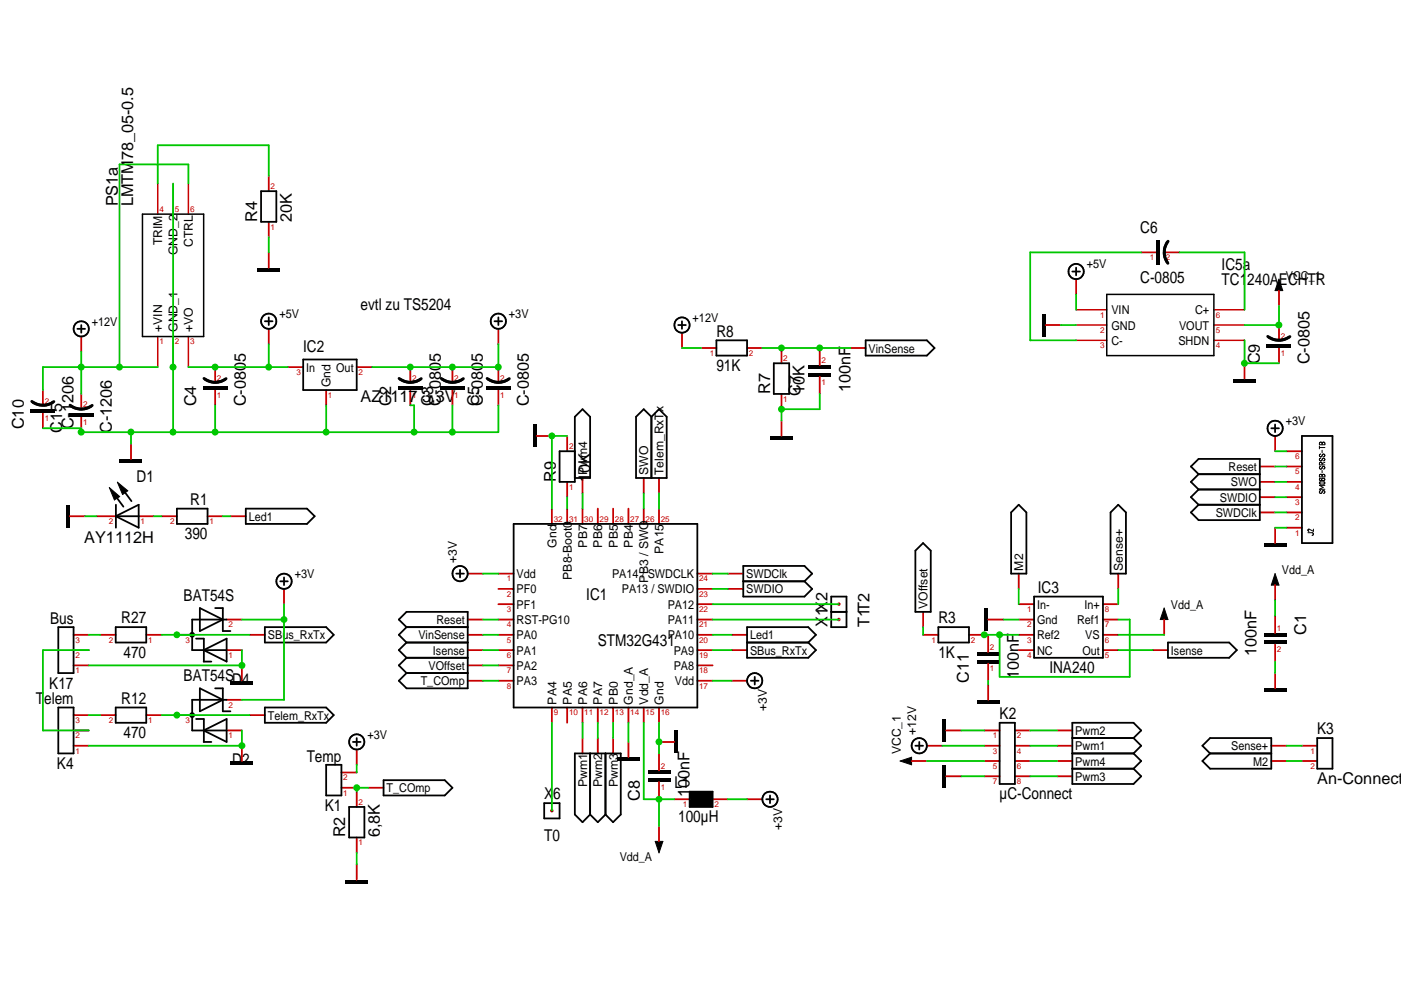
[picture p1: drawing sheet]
<svg xmlns="http://www.w3.org/2000/svg" width="297mm" height="210mm" viewBox="0 0 297 210" stroke-linecap="round" stroke-linejoin="round" font-family="sans-serif">
<path d="M54.5 56.7h4.9v.9h-4.9zM6.6 86.8h5.1v.7h-5.1zM207.1 138.2h4.8v.9h-4.8zM207.1 148.4h4.8v.8h-4.8zM207.1 139.9h4.8v.8h-4.8z" fill="#000"/>
<path d="M57 37.3v3.2M57 47v3.3M57 53.5v3.2M9.1 82.7v3.2M9.1 87.6v3.2M195.7 134.6h3.2M205.4 134.6h3.3M209.5 134.6v3.6M209.5 140.7v3.6M209.5 145.1v3.3" fill="none" stroke="#c70000" stroke-width=".38"/>
<path d="M55.4 40.5h3.2v6.5h-3.2zM198.9 133h6.5v3.2h-6.5z" fill="none" stroke="#000" stroke-width=".38"/>
<path d="M6.8 85.1a3.9 3.9 0 0 0 4.6 .1" fill="none" stroke="#000" stroke-width=".63"/>
<circle cx="177.9" cy="128.1" r=".37" fill="#c70000"/>
<path d="M176.2 126.5h3.3v3.2h-3.3z" fill="none" stroke="#000" stroke-width=".38"/>
<circle cx="177.9" cy="131.3" r=".37" fill="#c70000"/>
<g fill="none" stroke="#000" stroke-width=".38">
<path d="M227.4 57.6h1.6M228.2 56.7v1.7M56.2 68.1h1.6M57 67.3v1.6M64.3 76.2h11.3v6.5h-11.3zM121.9 88.4l1.6-1.6 1.6 1.6v12.9h-3.2zM194.1 116.8l1.6-1.7 1.6 1.7v12.9h-3.2zM216 107l1.6 1.6v13h-3.2v-13zM237.1 107l1.6 1.6v13h-3.2v-13zM176.2 129.7h3.3v3.3h-3.3zM219.2 126.5h14.6v13h-14.6zM247.6 136.2h13l1.6 1.6-1.6 1.7h-13z"/>
<path d="M84.6 141.1l1.6-1.6h13v3.2h-13zM128.4 159.7h3.2v13l-1.6 1.6-1.6-1.6zM194.1 158.1h1.6M194.9 157.3v1.6M211.9 153.2h3.3v13h-3.3zM227.4 159.7h12.9M227.4 156.5h12.9M240.3 156.5l1.7-1.6-1.7-1.7h-12.9v13h12.9l1.7-1.6-1.7-1.6M240.3 159.7l1.7 1.7-1.7 1.6M240.3 156.5l1.7 1.6-1.7 1.6M254.9 158.1l1.7-1.6h12.9v6.5h-12.9l-1.7-1.6 1.7-1.7zM256.6 159.7h12.9"/>
<path d="M279.3 156.5h3.2v6.5h-3.2zM227.4 163h12.9"/>
<circle cx="228.2" cy="57.6" r="1.62"/>
<circle cx="57" cy="68.1" r="1.62"/>
<circle cx="194.9" cy="158.1" r="1.62"/>
</g>
<g fill="none" stroke="#c70000" stroke-width=".38">
<path d="M228.2 59.2v3.2M242 53.5h3.2M246.8 53.5h3.3M57 69.7v3.3M61 77.8h3.3M75.6 77.8h3.3M87 77.8v3.3M221.7 68.9h3.2M263.9 77v3.3M271.2 61.6v3.3M271.2 68.9v3.3M271.2 73.8v3.2"/>
<path d="M69.2 82.7v3.2M87 82.7v3.2M123.5 101.3v3.3M195.7 129.7v3.3M209.5 131.4h3.2M216 121.6v3.3M216 137.8h3.2M216 131.4h3.2M216 128.1h3.2M216 134.6h3.2M233.8 137.8h3.3M233.8 131.4h3.3"/>
<path d="M233.8 128.1h3.3M233.8 134.6h3.3M237.1 121.6v3.3M244.4 137.8h3.2M246.8 131.4v3.2M270.3 124.1v3.2M270.3 130.5v3.7M270.3 136.6v3.7M99.2 141.1h3.2M130 156.5v3.2M196.5 158.1h3.3M200.6 154.9h3.2"/>
<path d="M208.7 154.9h3.2M208.7 158.1h3.2M215.2 154.9h3.2M215.2 158.1h3.2M224.1 154.9h3.3M224.1 158.1h3.3M269.5 158.1h3.3M270.3 142.7v3.2M276 158.1h3.3M139.7 175.1v3.3M193.3 161.4h3.2M200.6 164.6h3.2"/>
<path d="M208.7 164.6h3.2M208.7 161.4h3.2M215.2 164.6h3.2M215.2 161.4h3.2M224.1 164.6h3.3M224.1 161.4h3.3M269.5 161.4h3.3M276 161.4h3.3"/>
</g>
<path d="M271.2 59.2l.8 2.4h-1.7zM246.8 128.9l.8 2.5h-1.6zM270.3 121.6l.9 2.5h-1.7zM138.9 178.4h1.6l-.8 2.4zM190.8 161.4l2.5-.9v1.7z" fill="none" stroke="#000" stroke-width=".21"/>
<g fill="#000">
<path d="M245.2 50.9h.8v5.2h-.8zM220.9 66.5h.8v4.9h-.8zM268.6 73h5.1v.8h-5.1zM271.2 59.2l.8 2.4h-1.7zM84.4 81.9h5.2v.8h-5.2zM261.4 80.3h4.9v.8h-4.9zM208.7 128.9h.8v4.9h-.8zM246.8 128.9l.8 2.5h-1.6zM270.3 121.6l.9 2.5h-1.7zM267.9 135.8h4.9v.8h-4.9zM267.9 134.2h4.9v.8h-4.9zM199.8 152.4h.8v4.9h-.8z"/>
<path d="M267.9 145.9h4.9v.9h-4.9zM138.9 178.4h1.6l-.8 2.4zM190.8 161.4l2.5-.9v1.7zM199.8 162.2h.8v4.8h-.8z"/>
</g>
<path d="M247.6 51.2a3.9 3.9 0 0 0 0 4.6M268.8 71.3a3.9 3.9 0 0 0 4.7 .1M84.6 80.2a3.8 3.8 0 0 0 4.7 .1" fill="none" stroke="#000" stroke-width=".63"/>
<path d="M33.4 38.9v6.5M36.7 38.9v6.5M39.9 38.9v6.5M33.4 71.4v6.4M36.7 71.4v6.4M39.9 71.4v6.4M228.2 72.2h6.5M228.2 68.9h6.5M228.2 65.7h6.5M257.4 72.2h6.5M257.4 68.9h6.5M257.4 65.7h6.5" fill="none" stroke="#c70000" stroke-width=".32"/>
<path d="M30.2 45.4h13v26h-13zM234.7 62.4h22.7v13h-22.7z" fill="none" stroke="#000" stroke-width=".32"/>
<circle cx="117" cy="171.9" r=".37" fill="#c70000"/>
<g fill="none" stroke="#000" stroke-width=".38">
<path d="M16.4 69.7h1.6M17.2 68.9v1.6M104.8 68.1h1.7M105.7 67.3v1.6M143.8 68.9h1.6M144.6 68.1v1.6M151.9 72.2h6.5v3.2h-6.5zM164.1 77h3.2v6.5h-3.2zM183.5 72.2h13l1.6 1.6-1.6 1.6h-13zM118.6 95.7h3.3v6.5h-3.3zM134.9 88.4l1.6-1.6 1.6 1.6 1.6-1.6 1.7 1.6v12.9h-6.5zM138.1 88.4v12.9"/>
<path d="M269.5 90.8h1.7M270.3 90v1.6M276 92.4h6.5v22.7h-6.5zM24.2 104.7l2 2.7M24.5 109.5l4.9-2.5v4.9zM24.5 109.5h4.9M24.6 107v4.9M25.9 103.6l2 2.7M37.5 107.8h6.5v3.3h-6.5zM52.1 107.8h13l1.6 1.7-1.6 1.6h-13zM108.9 111.1h38.9v38.9h-38.9zM157.6 120h13l1.6 1.6-1.6 1.7 1.6 1.6-1.6 1.6h-13z"/>
<path d="M254.1 100.5l-1.6-1.6 1.6-1.6h13v13h-13l-1.6-1.7 1.6-1.6M254.1 107h13M254.1 103.8h13M254.1 103.8l-1.6 1.6 1.6 1.6M254.1 100.5h13M254.1 100.5l-1.6 1.7 1.6 1.6M12.4 133h3.2v9.7h-3.2zM24.5 133h6.5v3.2h-6.5zM41.6 135.4h1.6v4.9h1.6M42.4 128.9l4.8 2.5-4.8 2.4zM43.2 137.8l4.8-2.4v4.9zM45.6 128.9h1.6v4.9h1.7"/>
<path d="M48 131.4h-7.3v6.4h7.3M56.2 133h13l1.6 1.6-1.6 1.6h-13zM59.4 123.3h1.6M60.2 122.4v1.7M86.2 133l-1.6-1.6 1.6-1.7h13v9.8h-13l-1.6-1.7 1.6-1.6M86.2 133h13M86.2 136.2h13M86.2 133l-1.6 1.6 1.6 1.6M96.7 121.6h1.7M97.5 120.8v1.6M157.6 123.3h13M158.4 133h13l1.6 1.6-1.6 1.6 1.6 1.6-1.6 1.7h-13z"/>
<path d="M158.4 136.2h13M12.4 150h3.2v9.7h-3.2zM24.5 150h6.5v3.2h-6.5zM41.6 152.4h1.6v4.9h1.6M42.4 145.9l4.8 2.5-4.8 2.4zM43.2 154.9l4.8-2.5v4.9zM45.6 145.9h1.6v4.9h1.7M48 148.4h-7.3v6.5h7.3M56.2 150h13l1.6 1.6-1.6 1.6h-13zM74.8 157.3h1.7M75.6 156.5v1.6M84.6 144.3l1.6-1.6h13v3.2h-13z"/>
<path d="M121.9 159.7h6.5v13l-1.7 1.6-1.6-1.6-1.6 1.6-1.6-1.6zM125.1 159.7v13M159.2 144.3h1.6M160 143.5v1.6M69.2 162.2h3.2v6.5h-3.2zM74 171.1h3.3v6.5h-3.3zM81.3 165.4h13l1.6 1.6-1.6 1.7h-13zM115.4 170.3h3.2v3.2h-3.2zM146.2 167.9h4.9v3.2h-4.9zM162.5 169.5h1.6M163.3 168.7v1.6"/>
<circle cx="17.2" cy="69.7" r="1.62"/>
<circle cx="105.7" cy="68.1" r="1.62"/>
<circle cx="144.6" cy="68.9" r="1.63"/>
<circle cx="270.3" cy="90.8" r="1.62"/>
<circle cx="60.2" cy="123.2" r="1.62"/>
<circle cx="97.5" cy="121.6" r="1.63"/>
<circle cx="75.6" cy="157.3" r="1.62"/>
<circle cx="160" cy="144.3" r="1.61"/>
<circle cx="163.3" cy="169.5" r="1.63"/>
</g>
<g fill="#000">
<path d="M171.4 77.4h4.8v.8h-4.8zM171.4 79.1h4.8v.8h-4.8zM14.7 87.6h5.1v.7h-5.1zM25.3 97.3h4.9v.8h-4.9zM43.1 81.9h5.1v.8h-5.1zM93.4 81.9h5.1v.8h-5.1zM103.1 81.9h5.1v.8h-5.1zM112.9 90h.9v4.9h-.9zM163.3 92.4h4.8v.8h-4.8zM14 107h.8v4.9h-.8zM23.2 103.4l2.2 1.9-1.1 .7zM24.9 102.2l2.2 1.9-1.1 .8z"/>
<path d="M267.9 115.1h4.9v.9h-4.9zM48.9 144.3h4.8v.8h-4.8zM143 154.9h.8v4.8h-.8zM48.9 161.4h4.8v.8h-4.8zM130.8 160.5h4.9v.9h-4.9zM137.3 163.4h4.9v.8h-4.9zM137.3 165h4.9v.8h-4.9zM146.2 167.9h4.9v3.2h-4.9zM73.2 186.5h4.9v.8h-4.9z"/>
<circle cx="40.7" cy="134.6" r=".6"/>
<circle cx="40.7" cy="151.6" r=".61"/>
</g>
<g fill="none" stroke="#c70000" stroke-width=".38">
<path d="M17.2 71.4v3.2M45.6 77.8v3.3M95.9 77.8v3.3M105.7 69.7v3.3M105.7 77.8v3.3M144.6 70.5v3.3M148.7 73.8h3.2M158.4 73.8h3.2M165.7 73.8v3.2M173.8 73.8v3.6M173.8 79.9v3.6M180.3 73.8h3.2"/>
<path d="M17.2 83.5v3.3M17.2 88.4v3.2M27.8 94.1v3.2M45.6 82.7v3.2M95.9 82.7v3.2M105.7 82.7v3.2M113.8 92.4h3.2M120.2 92.4v3.3M165.7 83.5v3.3M165.7 89.2v3.2M267.1 98.9h3.2M270.3 92.4v3.3"/>
<path d="M272.8 98.9h3.2M272.8 95.7h3.2M14.8 109.5h3.2M20.5 109.5h4M29.4 109.5h3.2M34.3 109.5h3.2M44 109.5h3.2M48.9 109.5h3.2M117 107.8v3.3M120.2 102.2v3.2M120.2 107.8v3.3M123.5 107.8v3.3"/>
<path d="M126.7 107.8v3.3M130 107.8v3.3M133.2 107.8v3.3M136.5 101.3v3.3M136.5 107.8v3.3M139.7 101.3v3.3M139.7 107.8v3.3M267.1 108.6h3.2M267.1 105.4h3.2M267.1 102.2h3.2M270.3 111.9v3.2M272.8 108.6h3.2"/>
<path d="M272.8 105.4h3.2M272.8 102.2h3.2M272.8 111.9h3.2M15.6 134.6h3.2M15.6 137.8h3.2M21.3 134.6h3.2M31 134.6h3.3M37.5 134.6h3.2M48 131.4h3.3M48 137.8h3.3M52.9 134.6h3.3M60.2 124.9v3.2"/>
<path d="M99.2 134.6h3.2M99.2 131.4h3.2M99.2 137.8h3.2M99.2 121.6h3.2M105.7 134.6h3.2M105.7 131.4h3.2M105.7 137.8h3.2M105.7 121.6h3.2M105.7 124.9h3.2M105.7 128.1h3.2M147.8 134.6h3.3M147.8 131.4h3.3"/>
<path d="M147.8 137.8h3.3M147.8 121.6h3.3M147.8 124.9h3.3M147.8 128.1h3.3M154.3 121.6h3.3M154.3 124.9h3.3M155.2 134.6h3.2M155.2 137.8h3.2M15.6 151.6h3.2M15.6 154.9h3.2M15.6 158.1h3.2M15.6 141.1h3.2"/>
<path d="M21.3 151.6h3.2M31 151.6h3.3M37.5 151.6h3.2M48 148.4h3.3M48 154.9h3.3M51.3 141.1v3.2M51.3 158.1v3.3M52.9 151.6h3.3M75.6 158.9v3.3M99.2 144.3h3.2M105.7 144.3h3.2M105.7 141.1h3.2"/>
<path d="M117 150v3.2M120.2 150v3.2M123.5 150v3.2M123.5 156.5v3.2M126.7 150v3.2M126.7 156.5v3.2M130 150v3.2M133.2 150v3.2M133.2 157.3v3.2M136.5 150v3.2M139.7 150v3.2M139.7 159.7v3.7"/>
<path d="M139.7 157.3h3.3M147.8 144.3h3.3M147.8 141.1h3.3M155.2 144.3h3.2M72.4 167h3.2M72.4 163.8h3.2M75.6 167.9v3.2M75.6 177.6v3.2M78.1 167h3.2M139.7 165.8v3.7M143 169.5h3.2M151.1 169.5h3.2"/>
<path d="M158.4 169.5h3.2M75.6 183.2v3.3"/>
</g>
<path d="M14.9 85.9a3.8 3.8 0 0 0 4.6 .1M43.3 80.2a3.8 3.8 0 0 0 4.6 .1M93.6 80.2a3.8 3.8 0 0 0 4.6 .1M103.3 80.2a3.8 3.8 0 0 0 4.7 .1" fill="none" stroke="#000" stroke-width=".63"/>
<g fill="none" stroke="#000" stroke-width=".21">
<path d="M279.7 94.6v.6M279.7 94.9h1.2M280 96.3l-.2 .1v.3a.38 .38 0 0 0 .4 .1 .38 .38 0 0 0 .2-.4 .28 .28 0 0 1 .5 0 .28 .28 0 0 1-.3 .4M280 97.1a.31 .31 0 0 0-.3 .4 .31 .31 0 0 0 .4 .2 .31 .31 0 0 0 .2-.4 .29 .29 0 0 1 .5 0 .29 .29 0 0 1-.2 .4M280 98.9a.31 .31 0 0 0-.3 .3 .31 .31 0 0 0 .4 .3 .31 .31 0 0 0 .2-.4 .29 .29 0 0 1 .5-.1 .29 .29 0 0 1-.2 .4M280.3 98.3a.29 .29 0 0 0-.3-.3 .29 .29 0 0 0-.3 .3v.3h1.2M280.3 95.5v.5M280.3 98.3v.3M280.3 99.7v.5M280.3 94a.29 .29 0 0 1 .3-.3 .29 .29 0 0 1 .3 .3v.3h-1.2v-.3a.29 .29 0 0 1 .3-.3 .29 .29 0 0 1 .3 .3v.3M280.9 98l-.6 .3M23.2 103.4l2.2 1.9-1.1 .7z"/>
<path d="M24.9 102.2l2.2 1.9-1.1 .8zM277.3 112.9h.9a.29 .29 0 0 1 .3 .3 .29 .29 0 0 1-.3 .3M278.5 112.2v.4l-1-.4-.2 .3 .2 .1M279.8 102.2h.9a.23 .23 0 0 1 .2 .2 .23 .23 0 0 1-.2 .2h-.8l-.2-.2zM280 101.4l-.3 .2 .1 .2 .9 .1a.23 .23 0 0 0 .2-.3 .23 .23 0 0 0-.2-.2l-.5 .1v.3l.2 .1M280 104a.31 .31 0 0 0-.3 .4 .31 .31 0 0 0 .4 .2 .31 .31 0 0 0 .2-.4 .29 .29 0 0 1 .5-.1 .29 .29 0 0 1-.2 .5M280.3 100.8a.29 .29 0 0 1 .3-.2 .29 .29 0 0 1 .3 .2v.3h-1.2v-.3a.29 .29 0 0 1 .3-.2 .29 .29 0 0 1 .3 .2v.3M280.9 102.9h-1.2l.8 .4-.8 .4h1.2"/>
</g>
<path d="M57 37.3v-6.5h-23.6v8.1M208.7 134.6h7.3M237.1 131.4h2.4v12.1h-27.6" fill="none" stroke="#00c700" stroke-width=".38"/>
<circle cx="211.9" cy="134.6" r=".74" fill="#00c700"/>
<path d="M211.9 134.6v8.9" fill="none" stroke="#00c700" stroke-width=".38"/>
<circle cx="208.7" cy="134.6" r=".74" fill="#00c700"/>
<path d="M242 53.5h-23.6v18.7h9.8M250.1 53.5h13.8v12.2M228.2 62.4v3.3M151.1 131.4h26.8M151.1 128.1h26.8M208.7 134.6h.8" fill="none" stroke="#00c700" stroke-width=".38"/>
<circle cx="57" cy="77.8" r=".73" fill="#00c700"/>
<path d="M39.9 77.8h21.1" fill="none" stroke="#00c700" stroke-width=".38"/>
<circle cx="45.6" cy="77.8" r=".73" fill="#00c700"/>
<path d="M57 73v4.8M237.1 124.9v3.2M272.8 158.1h3.2" fill="none" stroke="#00c700" stroke-width=".38"/>
<circle cx="271.1" cy="68.9" r=".74" fill="#00c700"/>
<g fill="none" stroke="#00c700" stroke-width=".38">
<path d="M271.2 64.9v4h-7.3M123.5 104.6v3.2M102.4 137.8h3.3M195.7 133v1.6M216 124.9v3.2M237.1 137.8h7.3M102.4 141.1h3.3M102.4 144.3h3.3M117 153.2v18.7M123.5 153.2v3.3M126.7 153.2v3.3M130 153.2v3.3"/>
<path d="M218.4 154.9h5.7M218.4 158.1h5.7M196.5 161.4h12.2M218.4 161.4h5.7M218.4 164.6h5.7M272.8 161.4h3.2"/>
</g>
<circle cx="75.6" cy="167" r=".74" fill="#00c700"/>
<path d="M120.2 105.4v2.4M18.8 137.8h-9.7v17.1h9.7M78.1 167h-2.5v.9" fill="none" stroke="#00c700" stroke-width=".38"/>
<circle cx="139.7" cy="169.4" r=".74" fill="#00c700"/>
<path d="M102.4 134.6h3.3M237.1 134.6h9.7M270.3 127.3v3.2M136.5 153.2v16.3h6.5M139.7 169.5v5.6" fill="none" stroke="#00c700" stroke-width=".38"/>
<circle cx="173.8" cy="73.8" r=".73" fill="#00c700"/>
<path d="M161.6 73.8h12.2" fill="none" stroke="#00c700" stroke-width=".38"/>
<circle cx="165.7" cy="73.8" r=".73" fill="#00c700"/>
<path d="M173.8 73.8h6.5M139.7 104.6v3.2" fill="none" stroke="#00c700" stroke-width=".38"/>
<circle cx="37.5" cy="151.6" r=".73" fill="#00c700"/>
<path d="M17.2 77.8h-8.1v4.9M270.3 98.9h2.5M136.5 104.6v3.2M270.3 108.6h2.5M270.3 105.4h2.5M270.3 102.2h2.5M102.4 131.4h3.3M151.1 121.6h3.2M151.1 124.9h3.2M34.3 151.6h18.6" fill="none" stroke="#00c700" stroke-width=".38"/>
<circle cx="25.3" cy="77.8" r=".73" fill="#00c700"/>
<path d="M39.9 38.9v-4h-14.6v42.9h8.1" fill="none" stroke="#00c700" stroke-width=".38"/>
<circle cx="17.2" cy="77.8" r=".74" fill="#00c700"/>
<path d="M17.2 74.6v8.9M17.2 77.8h8.1M144.6 73.8h4.1M18.8 151.6h2.5M199.8 158.1h8.9" fill="none" stroke="#00c700" stroke-width=".38"/>
<circle cx="37.5" cy="134.6" r=".73" fill="#00c700"/>
<path d="M57 50.3v3.2M32.6 109.5h1.7M47.2 109.5h1.7M18.8 134.6h2.5M34.3 134.6h18.6M151.1 134.6h4.1M151.1 137.8h4.1M209.5 144.3v.8" fill="none" stroke="#00c700" stroke-width=".38"/>
<circle cx="17.2" cy="91.6" r=".74" fill="#00c700"/>
<path d="M9.1 90.8h8.1v.8" fill="none" stroke="#00c700" stroke-width=".38"/>
<circle cx="263.8" cy="77" r=".74" fill="#00c700"/>
<path d="M224.9 68.9h3.3M263.9 72.2v4.8h7.3" fill="none" stroke="#00c700" stroke-width=".38"/>
<circle cx="87.8" cy="91.6" r=".74" fill="#00c700"/>
<path d="M87 85.9h.8v5.7h-18.6" fill="none" stroke="#00c700" stroke-width=".38"/>
<circle cx="69.1" cy="91.6" r=".73" fill="#00c700"/>
<path d="M69.2 85.9v5.7h-23.6" fill="none" stroke="#00c700" stroke-width=".38"/>
<circle cx="36.7" cy="77.8" r=".74" fill="#00c700"/>
<path d="M36.7 38.9v38.9" fill="none" stroke="#00c700" stroke-width=".38"/>
<circle cx="36.7" cy="91.6" r=".74" fill="#00c700"/>
<path d="M36.7 77.8v13.8h-8.9M212.7 131.4h3.3M203.8 154.9h4.9M270.3 140.3v2.4M203.8 164.6h4.9M75.6 180.8v2.4" fill="none" stroke="#00c700" stroke-width=".38"/>
<circle cx="51.3" cy="141.1" r=".74" fill="#00c700"/>
<path d="M51.3 137.8v3.3" fill="none" stroke="#00c700" stroke-width=".38"/>
<circle cx="51.3" cy="158.1" r=".74" fill="#00c700"/>
<path d="M18.8 141.1h32.5M51.3 154.9v3.2h-32.5" fill="none" stroke="#00c700" stroke-width=".38"/>
<circle cx="139.7" cy="157.3" r=".74" fill="#00c700"/>
<path d="M139.7 157.3v2.4" fill="none" stroke="#00c700" stroke-width=".38"/>
<circle cx="117" cy="92.4" r=".73" fill="#00c700"/>
<path d="M117 92.4h3.2" fill="none" stroke="#00c700" stroke-width=".38"/>
<circle cx="165.7" cy="86.8" r=".73" fill="#00c700"/>
<path d="M17.2 91.6h10.6M36.7 91.6h8.9M117 92.4v15.4M173.8 83.5v3.3h-8.1v2.4M270.3 111.9h2.5M133.2 153.2v4.1M139.7 153.2v4.1" fill="none" stroke="#00c700" stroke-width=".38"/>
<circle cx="27.8" cy="91.6" r=".73" fill="#00c700"/>
<path d="M45.6 85.9v5.7M87.8 91.6h8.1" fill="none" stroke="#00c700" stroke-width=".38"/>
<circle cx="45.6" cy="91.6" r=".73" fill="#00c700"/>
<path d="M95.9 85.9v5.7h9.8" fill="none" stroke="#00c700" stroke-width=".38"/>
<circle cx="95.9" cy="91.6" r=".74" fill="#00c700"/>
<path d="M27.8 91.6v2.5M105.7 85.9v5.7M18 109.5h2.5" fill="none" stroke="#00c700" stroke-width=".38"/>
<circle cx="105.6" cy="77.8" r=".74" fill="#00c700"/>
<path d="M78.9 77.8h26.8" fill="none" stroke="#00c700" stroke-width=".38"/>
<g fill="#00c700">
<circle cx="87" cy="77.8" r=".73"/>
<circle cx="95.9" cy="77.8" r=".74"/>
</g>
<path d="M105.7 73v4.8M75.6 162.2v1.6" fill="none" stroke="#00c700" stroke-width=".38"/>
<circle cx="60.2" cy="131.3" r=".73" fill="#00c700"/>
<path d="M270.3 95.7h2.5M51.3 131.4h8.9M60.2 128.1v20.3h-8.9M102.4 121.6h3.3M151.1 144.3h4.1M154.3 169.5h4.1" fill="none" stroke="#00c700" stroke-width=".38"/>
<g font-size="3.5">
<text x="25" y="43.8" transform="rotate(-90 25 43.8)">PS1a</text>
<text x="28.2" y="43.8" transform="rotate(-90 28.2 43.8)">LMTM78_05-0.5</text>
<text x="54.5" y="47" transform="rotate(-90 54.5 47)">R4</text>
<text x="61.8" y="47" transform="rotate(-90 61.8 47)">20K</text>
<text x="241.7" y="49.5">C6</text>
<text x="259" y="57.2">IC5a</text>
<text x="76.5" y="65.7">evtl zu TS5204</text>
<text x="241.7" y="60">C-0805</text>
<text x="259" y="60.5">TC1240AECHTR</text>
<text x="151.9" y="71.4">R8</text>
<text x="64.3" y="74.6">IC2</text>
<text x="267.1" y="77.2" transform="rotate(-90 267.1 77.2)">C9</text>
<text x="277.6" y="77.2" transform="rotate(-90 277.6 77.2)">C-0805</text>
<text x="151.9" y="78.7">91K</text>
<text x="163.3" y="83.5" transform="rotate(-90 163.3 83.5)">R7</text>
<text x="169.8" y="83.9" transform="rotate(-90 169.8 83.9)">C7</text>
<text x="170.6" y="83.5" transform="rotate(-90 170.6 83.5)">10K</text>
<text x="180.3" y="83.1" transform="rotate(-90 180.3 83.1)">100nF</text>
<text x="41.6" y="86.1" transform="rotate(-90 41.6 86.1)">C4</text>
<text x="52.1" y="86.1" transform="rotate(-90 52.1 86.1)">C-0805</text>
<text x="76.5" y="85.1">AZ1117 3,3V</text>
<text x="82.9" y="86.1" transform="rotate(-90 82.9 86.1)">C2</text>
<text x="91.9" y="86.1" transform="rotate(-90 91.9 86.1)">C3</text>
<text x="93.5" y="86.1" transform="rotate(-90 93.5 86.1)">C-0805</text>
<text x="101.6" y="86.1" transform="rotate(-90 101.6 86.1)">C5</text>
<text x="102.4" y="86.1" transform="rotate(-90 102.4 86.1)">C-0805</text>
<text x="112.1" y="86.1" transform="rotate(-90 112.1 86.1)">C-0805</text>
<text x="5.1" y="91" transform="rotate(-90 5.1 91)">C10</text>
<text x="13.2" y="91.8" transform="rotate(-90 13.2 91.8)">C15</text>
<text x="15.6" y="91" transform="rotate(-90 15.6 91)">C-1206</text>
<text x="23.7" y="91.8" transform="rotate(-90 23.7 91.8)">C-1206</text>
<text x="29" y="102.2">D1</text>
<text x="40.3" y="107">R1</text>
<text x="117.8" y="102.2" transform="rotate(-90 117.8 102.2)">R9</text>
<text x="125.1" y="102.2" transform="rotate(-90 125.1 102.2)">10K</text>
<text x="17.9" y="115.1">AY1112H</text>
<text x="39.2" y="114.3">390</text>
<text x="220" y="125.7">IC3</text>
<text x="38.9" y="127.4">BAT54S</text>
<text x="124.3" y="127.3">IC1</text>
<text x="10.6" y="132.3">Bus</text>
<text x="25.7" y="132.2">R27</text>
<text x="126.7" y="137">STM32G431</text>
<text x="175.4" y="133" transform="rotate(-90 175.4 133)">X1X2</text>
<text x="184.3" y="133" transform="rotate(-90 184.3 133)">T1T2</text>
<text x="198.9" y="132.2">R3</text>
<text x="277" y="134.5" transform="rotate(-90 277 134.5)">C1</text>
<text x="26.2" y="139.5">470</text>
<text x="198.9" y="139.5">1K</text>
<text x="216" y="143.9" transform="rotate(-90 216 143.9)">100nF</text>
<text x="222.5" y="142.7">INA240</text>
<text x="266.4" y="139.1" transform="rotate(-90 266.4 139.1)">100nF</text>
<text x="7.6" y="149.3">Telem</text>
<text x="10.5" y="146.1">K17</text>
<text x="25.7" y="149.2">R12</text>
<text x="38.9" y="144.4">BAT54SD4</text>
<text x="205.4" y="144.7" transform="rotate(-90 205.4 144.7)">C11</text>
<text x="211.9" y="152.4">K2</text>
<text x="279.3" y="155.7">K3</text>
<text x="26.2" y="156.5">470</text>
<text x="65" y="161.5">Temp</text>
<text x="12.1" y="163.1">K4</text>
<text x="49.2" y="162.3">D2</text>
<text x="143" y="167">L1</text>
<text x="279.3" y="166.2">An-Connect</text>
<text x="68.9" y="172">K1</text>
<text x="115.4" y="169.5">X6</text>
<text x="135.7" y="169.9" transform="rotate(-90 135.7 169.9)">C8</text>
<text x="146.2" y="169.1" transform="rotate(-90 146.2 169.1)">100nF</text>
<text x="211.9" y="169.5">µC-Connect</text>
<text x="73.2" y="177.6" transform="rotate(-90 73.2 177.6)">R2</text>
<text x="80.5" y="177.6" transform="rotate(-90 80.5 177.6)">6,8K</text>
<text x="115.4" y="178.4">T0</text>
<text x="143.8" y="174.3">100µH</text>
</g>
<g font-size="2.6">
<text x="34.4" y="52" transform="rotate(-90 34.4 52)">TRIM</text>
<text x="40.9" y="52.4" transform="rotate(-90 40.9 52.4)">CTRL</text>
<text x="37.7" y="54.1" transform="rotate(-90 37.7 54.1)">GND_2</text>
<text x="230.4" y="56.9">+5V</text>
<text x="272.6" y="59.3">VCC_1</text>
<text x="19.5" y="69.1">+12V</text>
<text x="34.4" y="70.4" transform="rotate(-90 34.4 70.4)">+VIN</text>
<text x="37.7" y="70.4" transform="rotate(-90 37.7 70.4)">GND_1</text>
<text x="40.9" y="70.4" transform="rotate(-90 40.9 70.4)">+VO</text>
<text x="59.2" y="67.4">+5V</text>
<text x="107.9" y="67.4">+3V</text>
<text x="146.9" y="68.3">+12V</text>
<text x="235.6" y="69.9">GND</text>
<text x="235.6" y="66.6">VIN</text>
<text x="250" y="69.9">VOUT</text>
<text x="253.4" y="66.6">C+</text>
<text x="184.2" y="74.7">VinSense</text>
<text x="235.6" y="73.1">C-</text>
<text x="249.8" y="73.1">SHDN</text>
<text x="64.9" y="78.8">In</text>
<text x="70.1" y="82.1" transform="rotate(-90 70.1 82.1)">Gnd</text>
<text x="71.3" y="78.8">Out</text>
<text x="272.6" y="90.1">+3V</text>
<text x="124.5" y="100.7" transform="rotate(-90 124.5 100.7)">Pwm4</text>
<text x="137.4" y="100.7" transform="rotate(-90 137.4 100.7)">SWO</text>
<text x="140.7" y="100.7" transform="rotate(-90 140.7 100.7)">Telem_RxTx</text>
<text x="260.5" y="99.9">Reset</text>
<text x="258.6" y="106.4">SWDIO</text>
<text x="260.9" y="103.1">SWO</text>
<text x="52.7" y="110.4">Led1</text>
<text x="257.7" y="109.6">SWDClk</text>
<text x="96.9" y="119.4" transform="rotate(-90 96.9 119.4)">+3V</text>
<text x="118" y="116.1" transform="rotate(-90 118 116.1)">Gnd</text>
<text x="124.5" y="116.1" transform="rotate(-90 124.5 116.1)">PB7</text>
<text x="127.7" y="116.1" transform="rotate(-90 127.7 116.1)">PB6</text>
<text x="131" y="116.1" transform="rotate(-90 131 116.1)">PB5</text>
<text x="134.2" y="116.1" transform="rotate(-90 134.2 116.1)">PB4</text>
<text x="140.7" y="117.4" transform="rotate(-90 140.7 117.4)">PA15</text>
<text x="62.5" y="122.6">+3V</text>
<text x="109.5" y="125.8">PF0</text>
<text x="109.5" y="122.6">Vdd</text>
<text x="121.2" y="122.9" transform="rotate(-90 121.2 122.9)">PB8-Boot0</text>
<text x="129.8" y="122.6">PA14 / SWDCLK</text>
<text x="131.8" y="125.8">PA13 / SWDIO</text>
<text x="137.4" y="123.5" transform="rotate(-90 137.4 123.5)">PB3 / SWO</text>
<text x="158.2" y="122.6">SWDClk</text>
<text x="158.2" y="125.8">SWDIO</text>
<text x="217" y="121" transform="rotate(-90 217 121)">M2</text>
<text x="238" y="121" transform="rotate(-90 238 121)">Sense+</text>
<text x="271.8" y="121.8">Vdd_A</text>
<text x="109.5" y="129.1">PF1</text>
<text x="141.6" y="129.1">PA12</text>
<text x="196.7" y="129.1" transform="rotate(-90 196.7 129.1)">VOffset</text>
<text x="219.9" y="129.1">In-</text>
<text x="229.9" y="129.1">In+</text>
<text x="248.3" y="129.1">Vdd_A</text>
<text x="56.8" y="135.6">SBus_RxTx</text>
<text x="88.7" y="135.6">VinSense</text>
<text x="92.5" y="132.3">Reset</text>
<text x="109.5" y="135.6">PA0</text>
<text x="109.5" y="132.3">RST-PG10</text>
<text x="141.6" y="132.3">PA11</text>
<text x="141.6" y="135.6">PA10</text>
<text x="159" y="135.6">Led1</text>
<text x="219.9" y="135.6">Ref2</text>
<text x="219.9" y="132.3">Gnd</text>
<text x="228.3" y="132.3">Ref1</text>
<text x="230.1" y="135.6">VS</text>
<text x="90.9" y="142">VOffset</text>
<text x="91.8" y="138.8">Isense</text>
<text x="109.5" y="142">PA2</text>
<text x="109.5" y="138.8">PA1</text>
<text x="142.8" y="138.8">PA9</text>
<text x="142.8" y="142">PA8</text>
<text x="159" y="138.8">SBus_RxTx</text>
<text x="219.9" y="138.8">NC</text>
<text x="229.5" y="138.8">Out</text>
<text x="248.3" y="138.8">Isense</text>
<text x="89.2" y="145.3">T_COmp</text>
<text x="109.5" y="145.3">PA3</text>
<text x="118" y="149.4" transform="rotate(-90 118 149.4)">PA4</text>
<text x="121.2" y="149.4" transform="rotate(-90 121.2 149.4)">PA5</text>
<text x="124.5" y="149.4" transform="rotate(-90 124.5 149.4)">PA6</text>
<text x="127.7" y="149.4" transform="rotate(-90 127.7 149.4)">PA7</text>
<text x="131" y="149.4" transform="rotate(-90 131 149.4)">PB0</text>
<text x="134.2" y="149.4" transform="rotate(-90 134.2 149.4)">Gnd_A</text>
<text x="137.4" y="149.4" transform="rotate(-90 137.4 149.4)">Vdd_A</text>
<text x="140.7" y="149.4" transform="rotate(-90 140.7 149.4)">Gnd</text>
<text x="143.1" y="145.3">Vdd</text>
<text x="56.8" y="152.6">Telem_RxTx</text>
<text x="162.6" y="150.8" transform="rotate(-90 162.6 150.8)">+3V</text>
<text x="194.2" y="155.9" transform="rotate(-90 194.2 155.9)">+12V</text>
<text x="228" y="155.8">Pwm2</text>
<text x="77.9" y="156.6">+3V</text>
<text x="191" y="159.9" transform="rotate(-90 191 159.9)">VCC_1</text>
<text x="228" y="159.1">Pwm1</text>
<text x="261" y="159.1">Sense+</text>
<text x="82" y="168">T_COmp</text>
<text x="124.5" y="166.8" transform="rotate(-90 124.5 166.8)">Pwm1</text>
<text x="127.7" y="166.8" transform="rotate(-90 127.7 166.8)">Pwm2</text>
<text x="131" y="166.8" transform="rotate(-90 131 166.8)">Pwm3</text>
<text x="228" y="162.3">Pwm4</text>
<text x="228" y="165.6">Pwm3</text>
<text x="265.7" y="162.3">M2</text>
<text x="165.8" y="175.9" transform="rotate(-90 165.8 175.9)">+3V</text>
<text x="131.4" y="182.6">Vdd_A</text>
</g>
<g font-size="1.7" fill="#c70000">
<text x="57.4" y="40.2">2</text>
<text x="33.8" y="45">4</text>
<text x="37.1" y="45">5</text>
<text x="40.3" y="45">6</text>
<text x="57.4" y="48.7">1</text>
<text x="243.8" y="55.2">1</text>
<text x="247.2" y="55.2">2</text>
<text x="233.2" y="70.6">2</text>
<text x="233.2" y="67.3">1</text>
<text x="257.7" y="70.6">5</text>
<text x="257.7" y="67.3">6</text>
<text x="271.5" y="71.8">2</text>
<text x="33.8" y="73">1</text>
<text x="37.1" y="73">2</text>
<text x="40.3" y="73">3</text>
<text x="150.5" y="75.4">1</text>
<text x="158.8" y="75.4">2</text>
<text x="166.1" y="76.6">2</text>
<text x="174.2" y="77">2</text>
<text x="233.2" y="73.8">3</text>
<text x="257.7" y="73.8">4</text>
<text x="271.5" y="75.4">1</text>
<text x="46" y="80.7">2</text>
<text x="62.9" y="79.5">3</text>
<text x="76" y="79.5">2</text>
<text x="87.4" y="80.7">2</text>
<text x="96.3" y="80.7">2</text>
<text x="106" y="80.7">2</text>
<text x="174.2" y="81.5">1</text>
<text x="9.5" y="85.6">2</text>
<text x="9.5" y="89.2">1</text>
<text x="17.6" y="86.4">2</text>
<text x="46" y="84.4">1</text>
<text x="69.5" y="84.4">1</text>
<text x="87.4" y="84.4">1</text>
<text x="96.3" y="84.4">1</text>
<text x="106" y="84.4">1</text>
<text x="166.1" y="85.2">1</text>
<text x="17.6" y="90">1</text>
<text x="120.6" y="95.3">2</text>
<text x="274.6" y="100.6">5</text>
<text x="274.6" y="97.3">6</text>
<text x="120.6" y="103.8">1</text>
<text x="274.6" y="107.1">3</text>
<text x="274.6" y="103.8">4</text>
<text x="23.1" y="111.1">2</text>
<text x="29.8" y="111.1">1</text>
<text x="36.1" y="111.1">2</text>
<text x="44.4" y="111.1">1</text>
<text x="117.4" y="110.7">32</text>
<text x="120.6" y="110.7">31</text>
<text x="123.9" y="110.7">30</text>
<text x="127.1" y="110.7">29</text>
<text x="130.4" y="110.7">28</text>
<text x="133.6" y="110.7">27</text>
<text x="136.9" y="110.7">26</text>
<text x="140.1" y="110.7">25</text>
<text x="274.6" y="110.3">2</text>
<text x="274.6" y="113.6">1</text>
<text x="107.5" y="123.3">1</text>
<text x="148.2" y="123.3">24</text>
<text x="107.5" y="129.8">3</text>
<text x="107.5" y="126.5">2</text>
<text x="148.2" y="126.5">23</text>
<text x="148.2" y="129.8">22</text>
<text x="217.8" y="129.8">1</text>
<text x="234.2" y="129.8">8</text>
<text x="16" y="136.2">3</text>
<text x="23.1" y="136.2">2</text>
<text x="31.4" y="136.2">1</text>
<text x="39.3" y="136.2">3</text>
<text x="48.4" y="133">2</text>
<text x="107.5" y="136.2">5</text>
<text x="107.5" y="133">4</text>
<text x="148.2" y="133">21</text>
<text x="148.2" y="136.2">20</text>
<text x="197.5" y="136.2">1</text>
<text x="205.8" y="136.2">2</text>
<text x="209.9" y="137.9">2</text>
<text x="217.8" y="136.2">3</text>
<text x="217.8" y="133">2</text>
<text x="234.2" y="133">7</text>
<text x="234.2" y="136.2">6</text>
<text x="270.7" y="133.8">1</text>
<text x="16" y="139.5">2</text>
<text x="16" y="142.7">1</text>
<text x="48.4" y="139.5">1</text>
<text x="107.5" y="142.7">7</text>
<text x="107.5" y="139.5">6</text>
<text x="148.2" y="139.5">19</text>
<text x="148.2" y="142.7">18</text>
<text x="209.9" y="142.3">1</text>
<text x="217.8" y="139.5">4</text>
<text x="234.2" y="139.5">5</text>
<text x="270.7" y="138.3">2</text>
<text x="107.5" y="146">8</text>
<text x="148.2" y="146">17</text>
<text x="16" y="153.3">3</text>
<text x="23.1" y="153.3">2</text>
<text x="31.4" y="153.3">1</text>
<text x="39.3" y="153.3">3</text>
<text x="48.4" y="150.1">2</text>
<text x="117.4" y="151.7">9</text>
<text x="120.6" y="151.7">10</text>
<text x="123.9" y="151.7">11</text>
<text x="127.1" y="151.7">12</text>
<text x="130.4" y="151.7">13</text>
<text x="133.6" y="151.7">14</text>
<text x="136.9" y="151.7">15</text>
<text x="140.1" y="151.7">16</text>
<text x="16" y="156.5">2</text>
<text x="16" y="159.8">1</text>
<text x="48.4" y="156.5">1</text>
<text x="210.5" y="156.5">1</text>
<text x="210.5" y="159.8">3</text>
<text x="215.6" y="159.8">4</text>
<text x="215.6" y="156.5">2</text>
<text x="277.9" y="159.8">1</text>
<text x="72.8" y="165.4">2</text>
<text x="140.1" y="163">2</text>
<text x="140.1" y="167.5">1</text>
<text x="210.5" y="163">5</text>
<text x="210.5" y="166.3">7</text>
<text x="215.6" y="166.3">8</text>
<text x="215.6" y="163">6</text>
<text x="277.9" y="163">2</text>
<text x="72.8" y="168.7">1</text>
<text x="76" y="170.7">2</text>
<text x="144.8" y="171.1">1</text>
<text x="151.5" y="171.1">2</text>
<text x="76" y="179.2">1</text>
</g>
</svg>
